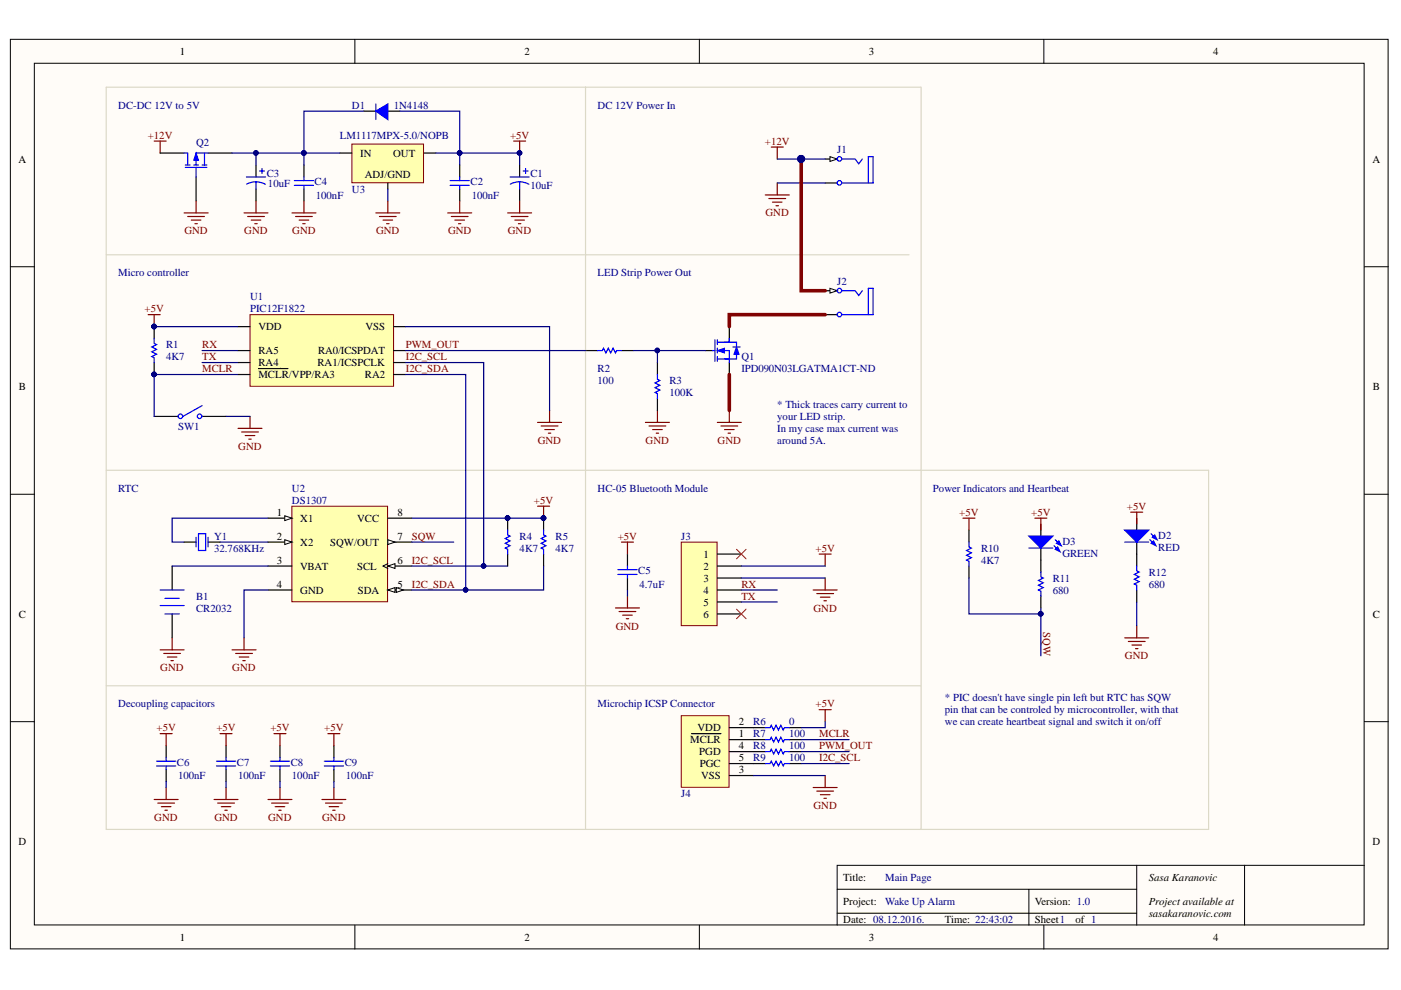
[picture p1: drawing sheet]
<svg xmlns="http://www.w3.org/2000/svg" width="297mm" height="210mm" viewBox="0 0 297 210" stroke-linecap="round" stroke-linejoin="round" font-family="sans-serif">
<g fill="#fffcf8" stroke="#000" stroke-width=".21">
<path d="M2.2 8.3h292.1v192.9h-292.1z"/>
<path d="M7.3 13.4h281.9v182.7h-281.9z"/>
</g>
<g fill="none" stroke="#000" stroke-width=".21">
<path d="M75.2 8.3v5.1M148.3 8.3v5.1M221.3 8.3v5.1M2.2 56.6h5.1M289.3 56.6h5.1M2.2 104.8h5.1M289.3 104.8h5.1M2.2 153h5.1M289.3 153h5.1M75.2 196.2v5M148.3 196.2v5M177.5 188.5h63.5"/>
<path d="M177.5 193.6h63.5M218.1 188.5v7.7M221.3 196.2v5M241 183.5v12.7M263.9 183.5h-86.4v12.7M289.3 183.5h-25.4v12.7"/>
</g>
<path d="M53 66.7h30.4v15.2h-30.4z" fill="#ffffb0" stroke="#800000" stroke-width=".21"/>
<path d="M50.5 69.3h2.5M50.5 79.4h2.5M50.5 74.3h2.5M50.5 76.9h2.5M54.8 78.1h3.3M58.2 78.1h2.8M83.5 69.3h2.5M83.5 79.4h2.5M83.5 74.3h2.5M83.5 76.9h2.5" fill="none" stroke="#000" stroke-width=".25"/>
<path d="M74.6 30.5h15.2v8.2h-15.2z" fill="#ffffb0" stroke="#800000" stroke-width=".21"/>
<g fill="none" stroke="#000" stroke-width=".25">
<path d="M34 32.5h5M41.6 37.5v5.1M44.1 32.5h5.1M54.3 35v2.5M64.4 35v2.5M72.1 32.5h2.5M82.2 38.8v1.3M89.8 32.5h2.6M97.5 35v2.5M110.2 35v2.5M54.3 40.1v2.5M64.4 40.1v2.5"/>
<path d="M97.5 40.1v2.5M110.2 40.1v2.5"/>
</g>
<g fill="none" stroke="#00f" stroke-width=".25">
<path d="M39.3 35.5h4.6M39.3 35h1M39.8 32.5v2.5M41.1 35h1M41.6 35.5v2M42.8 35h1.1M43.4 32.5v2.5M44.1 32.5h-2.5v2.5M52.2 37.5h4.1M54.3 38.5l.8 .1 1.1 .5M54.3 38.5l-1.2 .2-.8 .3M54.3 38.5v1.6"/>
<path d="M55 36.3h1.1M55.5 35.8v1M62.4 38.3h4.1M62.4 39.3h4.1M64.4 37.5v.8M64.4 39.3v.8M95.4 38.3h4.1M95.4 39.3h4.1M97.5 37.5v.8M97.5 39.3v.8M108.1 37.5h4.1M110.2 38.5l.8 .1 1.1 .5"/>
<path d="M110.2 38.5l-1.3 .2-.7 .3M110.2 38.5v1.6M110.9 36.3h1M111.4 35.8v1"/>
</g>
<g fill="none" stroke="#800000" stroke-width=".25">
<path d="M32.7 29.9h2.5M34 29.9v2.6M108.9 29.9h2.5M110.2 29.9v2.6M51.7 45.1h5.1M52.5 45.9h3.6M53.3 46.7h2M54 47.4h.5M54.3 42.6v2.5M61.9 45.1h5.1M62.7 45.9h3.5M63.4 46.7h2.1"/>
<path d="M64.2 47.4h.5M64.4 42.6v2.5M94.9 45.1h5.1M95.7 45.9h3.5M96.5 46.7h2M97.2 47.4h.5M97.5 42.6v2.5M107.6 45.1h5.1M108.4 45.9h3.5M109.2 46.7h2M109.9 47.4h.5M110.2 42.6v2.5"/>
</g>
<circle cx="110.1" cy="32.4" r=".48" fill="#000080" stroke="#000080" stroke-width=".21"/>
<path d="M41.6 32.5l.5 1.5h-1z" fill="#00f"/>
<path d="M41.6 32.5l.5 1.5h-1z" fill="none" stroke="#00f" stroke-width=".21"/>
<path d="M39 32.5h.8M32.7 71.8v1l.5 .3-1 .5 1 .5-1 .5 1 .5-1 .5 .5 .3v1M41.6 113.9v2.1M42.1 113.2h1.5v3.5h-1.5zM44.1 113.9v2.1M34 128.4h5M34 125.1h5M35 126.9h3M35 130.2h3" fill="none" stroke="#00f" stroke-width=".25"/>
<g fill="none" stroke="#800000" stroke-width=".25">
<path d="M164.8 38.8v2.5M39 45.1h5.1M39.8 45.9h3.6M40.6 46.7h2M41.3 47.4h.5M41.6 42.6v2.5M79.7 45.1h5.1M80.4 45.9h3.6M81.2 46.7h2M82 47.4h.5M82.2 42.6v2.5M162.3 41.3h5"/>
<path d="M163 42.1h3.6M163.8 42.9h2M164.5 43.6h.5M31.4 66.7h2.6M32.7 66.7v2.6M114 89.6h5.1M114.7 90.3h3.6M115.5 91.1h2M116.3 91.8h.5M116.5 87v2.6M136.8 89.6h5.1M137.6 90.3h3.6"/>
<path d="M138.4 91.1h2M139.1 91.8h.5M139.4 87v2.6M152.1 89.6h5.1M152.9 90.3h3.5M153.6 91.1h2M154.4 91.8h.5M154.6 87v2.6M114 107.3h2.5M115.3 107.3v2.6M49.2 137.8h5.1M50 138.5h3.5"/>
<path d="M50.7 139.3h2.1M51.7 135.2v2.6M51.5 140.1h.5"/>
</g>
<g fill="#000080" stroke="#000080" stroke-width=".21">
<circle cx="32.7" cy="69.2" r=".48"/>
<circle cx="115.2" cy="109.8" r=".48"/>
<circle cx="32.7" cy="79.4" r=".48"/>
</g>
<path d="M32.7 69.3v2.5M32.7 76.9v2.5M175 61.6h2.5M39 114.9h2.6M44.1 114.9h2.6M36.5 120v5.1M36.5 130.2v5" fill="none" stroke="#000" stroke-width=".25"/>
<path d="M176 61.1l1.5 .5-1.5 .5z" fill="#fffcf8"/>
<path d="M176 61.1l1.5 .5-1.5 .5z" fill="none" stroke="#000" stroke-width=".21"/>
<path d="M175 33.7h2.5M175 66.7h2.5" fill="none" stroke="#000" stroke-width=".25"/>
<g fill="none" stroke="#00f" stroke-width=".25">
<path d="M178.5 61.6h2.8l.8 1.1 .7-1.1M178.5 66.7h6.6v-5.6h-1v5.6"/>
<circle cx="178" cy="66.7" r=".48"/>
<circle cx="178" cy="61.6" r=".48"/>
</g>
<path d="M176 33.2l1.5 .5-1.5 .5z" fill="#fffcf8"/>
<path d="M176 33.2l1.5 .5-1.5 .5z" fill="none" stroke="#000" stroke-width=".21"/>
<path d="M175 38.8h2.5M124.1 74.3h2.6M131.8 74.3h2.5M139.4 76.9v2.5M149.5 74.3h1.6M154.6 69.3v2.5M154.6 76.9v2.5M139.4 84.5v2.5" fill="none" stroke="#000" stroke-width=".25"/>
<g fill="none" stroke="#00f" stroke-width=".25">
<path d="M178.5 33.7h2.8l.8 1 .7-1M178.5 38.8h6.6v-5.6h-1v5.6M126.7 74.3h1l.3-.5 .5 1 .5-1 .5 1 .5-1 .5 1 .2-.5h1.1M139.4 79.4v1l.5 .3-1 .5 1 .5-1 .5 1 .5-1 .5 .5 .3v1M151.1 74.3h.5M151.6 72v4.6M152.1 72.6h2.5M152.1 74.3h2.5v2.6M152.1 76.1h2.5M152.1 72v1.1M152.1 73.8v1M152.1 75.6v1"/>
<circle cx="178" cy="38.8" r=".48"/>
<circle cx="178" cy="33.7" r=".48"/>
</g>
<path d="M163.5 31.2h2.6M164.8 31.2v2.5" fill="none" stroke="#800000" stroke-width=".25"/>
<path d="M152.1 74.3l1.5-.5v1z" fill="#00f"/>
<path d="M152.1 74.3l1.5-.5v1z" fill="none" stroke="#00f" stroke-width=".21"/>
<path d="M154.6 71.8v.8" fill="none" stroke="#00f" stroke-width=".25"/>
<path d="M156.2 73.6l.5 1.5h-1.1z" fill="#00f"/>
<g fill="none" stroke="#00f" stroke-width=".25">
<path d="M153.6 72.6h2.6v1M155.4 73.6h1.5M156.2 73.6l.5 1.5h-1.1zM156.2 75.1v1h-2.6M42.8 86l-4 2.3"/>
<circle cx="38.2" cy="88.3" r=".48"/>
<circle cx="42.3" cy="88.3" r=".48"/>
</g>
<path d="M32.7 88.3h5.1M42.8 88.3h5.1" fill="none" stroke="#000" stroke-width=".25"/>
<path d="M50.5 90.8h5M51.2 91.6h3.6M52 92.4h2M52.8 93.1h.5M53 88.3v2.5" fill="none" stroke="#800000" stroke-width=".25"/>
<path d="M124.1 18.5v157.4M22.5 54h170.2M22.5 99.7h233.7M22.5 145.4h172.8M22.5 175.9v-157.4h172.8v157.4" fill="none" stroke="#dcd9c7" stroke-width=".25"/>
<path d="M61.9 107.3h20.3v20.3h-20.3z" fill="#ffffb0" stroke="#800000" stroke-width=".21"/>
<path d="M56.8 109.9h5.1" fill="none" stroke="#000" stroke-width=".25"/>
<path d="M60.4 109.4l1.5 .5-1.5 .5z" fill="#fffcf8"/>
<path d="M60.4 109.4l1.5 .5-1.5 .5z" fill="none" stroke="#000" stroke-width=".21"/>
<path d="M56.8 114.9h5.1" fill="none" stroke="#000" stroke-width=".25"/>
<path d="M60.4 114.4l1.5 .5-1.5 .5z" fill="#fffcf8"/>
<path d="M60.4 114.4l1.5 .5-1.5 .5z" fill="none" stroke="#000" stroke-width=".21"/>
<path d="M56.8 120h5.1M56.8 125.1h5.1M82.2 125.1h5.1" fill="none" stroke="#000" stroke-width=".25"/>
<path d="M82.2 125.1l1.5-.5v1z" fill="#fffcf8"/>
<path d="M82.2 125.1l1.5-.5v1z" fill="none" stroke="#000" stroke-width=".21"/>
<path d="M84 124.6l1.5 .5-1.5 .5z" fill="#fffcf8"/>
<path d="M82.2 119.5l-1 .5 1 .5M84 124.6l1.5 .5-1.5 .5z" fill="none" stroke="#000" stroke-width=".21"/>
<path d="M82.2 120h5.1" fill="none" stroke="#000" stroke-width=".25"/>
<path d="M82.2 120l1.5-.5v1z" fill="#fffcf8"/>
<path d="M82.2 120l1.5-.5v1z" fill="none" stroke="#000" stroke-width=".21"/>
<path d="M82.2 114.9h5.1" fill="none" stroke="#000" stroke-width=".25"/>
<path d="M82.2 114.4l1.5 .5-1.5 .5z" fill="#fffcf8"/>
<path d="M82.2 114.4l1.5 .5-1.5 .5z" fill="none" stroke="#000" stroke-width=".21"/>
<path d="M82.2 109.9h5.1M107.6 109.9v2.5M107.6 117.5v2.5M115.3 109.9v2.5M115.3 117.5v2.5" fill="none" stroke="#000" stroke-width=".25"/>
<path d="M34 137.8h5M34.7 138.5h3.6M35.5 139.3h2M36.5 135.2v2.6M36.2 140.1h.5" fill="none" stroke="#800000" stroke-width=".25"/>
<g fill="#000080" stroke="#000080" stroke-width=".21">
<circle cx="107.6" cy="109.8" r=".48"/>
<circle cx="115.2" cy="109.8" r=".48"/>
</g>
<path d="M107.6 112.4v1l.5 .3-1 .5 1 .5-1 .5 1 .5-1 .5 .5 .3v1M115.3 112.4v1l.5 .3-1.1 .5 1.1 .5-1.1 .5 1.1 .5-1.1 .5 .6 .3v1" fill="none" stroke="#00f" stroke-width=".25"/>
<path d="M144.4 114.9h7.6v17.8h-7.6z" fill="#ffffb0" stroke="#800000" stroke-width=".21"/>
<path d="M152.1 117.5h5.1M152.1 120h5.1M152.1 122.6h5.1M152.1 125.1h5.1M152.1 127.6h5.1M152.1 130.2h5.1" fill="none" stroke="#000" stroke-width=".25"/>
<path d="M156.2 116.5l2 2M158.2 116.5l-2 2M156.2 129.2l2 2M158.2 129.2l-2 2" fill="none" stroke="#f00" stroke-width=".21"/>
<path d="M173.7 117.5h2.5M175 117.5v2.5M172.4 125.1h5.1M173.2 125.9h3.5M173.9 126.6h2.1M174.7 127.4h.5M175 122.6v2.5" fill="none" stroke="#800000" stroke-width=".25"/>
<path d="M22.5 175.9h233.7" fill="none" stroke="#dcd9c7" stroke-width=".25"/>
<path d="M144.4 151.7h10.2v15.2h-10.2z" fill="#ffffb0" stroke="#800000" stroke-width=".21"/>
<g fill="none" stroke="#000" stroke-width=".25">
<path d="M133 117.5v2.5M205.4 112.4v2.5M220.7 111.1v2.6M220.7 116.2v2.5M133 122.6v2.5M205.4 120v2.6M35.2 158.1v2.5M47.9 158.1v2.5M59.4 158.1v2.5M70.8 158.1v2.5M146.6 155.6h3.4M150 155.6h2.9"/>
<path d="M154.6 156.8h7.7M154.6 154.3h7.7M154.6 159.4h7.7M167.3 156.8h2.6M167.3 154.3h2.6M167.3 159.4h2.6M35.2 163.2v2.5M47.9 163.2v2.5M59.4 163.2v2.5M70.8 163.2v2.5M154.6 164.4h5.1M154.6 161.9h7.7"/>
<path d="M167.3 161.9h2.6"/>
</g>
<g fill="none" stroke="#800000" stroke-width=".25">
<path d="M131.8 114.9h2.5M133 114.9v2.6M204.2 109.9h2.5M205.4 109.9v2.5M130.5 128.9h5.1M131.3 129.7h3.5M132 130.4h2.1M132.8 131.2h.5M133 126.4v2.5M34 155.6h2.5M35.2 155.6v2.5M46.7 155.6h2.5"/>
<path d="M47.9 155.6v2.5M58.1 155.6h2.5M59.4 155.6v2.5M69.5 155.6h2.6M70.8 155.6v2.5M173.7 150.5h2.5M175 150.5v2.5M32.7 169.5h5.1M33.4 170.3h3.6M34.2 171h2M35 171.8h.5M35.2 167v2.5"/>
<path d="M45.4 169.5h5.1M46.1 170.3h3.6M46.9 171h2M47.7 171.8h.5M47.9 167v2.5M56.8 169.5h5.1M57.6 170.3h3.5M58.3 171h2.1M59.1 171.8h.5M59.4 167v2.5M68.3 169.5h5M69 170.3h3.6"/>
<path d="M69.8 171h2M70.5 171.8h.5M70.8 167v2.5M172.4 167h5.1M173.2 167.7h3.5M173.9 168.5h2.1M174.7 169.3h.5M175 164.4v2.6"/>
</g>
<g fill="none" stroke="#00f" stroke-width=".25">
<path d="M205.4 114.9v1.1l.5 .2-1 .5 1 .5-1 .5 1 .5-1 .5 .5 .3v1M131 120.8h4.1M131 121.8h4.1M133 120v.8M133 121.8v.8M162.3 154.3h1l.2-.5 .5 1 .5-1 .5 1 .6-1 .5 1 .2-.5h1M162.3 156.8h1l.2-.5 .5 1 .5-1 .5 1 .6-1 .5 1 .2-.5h1M162.3 159.4h1l.2-.5 .5 1 .5-1 .5 1 .6-1 .5 1 .2-.5h1M33.2 161.4h4.1M33.2 162.4h4.1M35.2 160.6v.8M35.2 162.4v.8"/>
<path d="M45.9 161.4h4.1M45.9 162.4h4.1M47.9 160.6v.8M47.9 162.4v.8M57.3 161.4h4.1M57.3 162.4h4.1M59.4 160.6v.8M59.4 162.4v.8M68.8 161.4h4M68.8 162.4h4M70.8 160.6v.8M70.8 162.4v.8"/>
<path d="M162.3 161.9h1l.2-.5 .5 1 .5-1 .5 1 .6-1 .5 1 .2-.5h1"/>
</g>
<g fill="none" stroke="#000080" stroke-width=".25">
<path d="M49.2 32.5h15.2M54.3 32.5v2.5M72.1 32.5h-7.7v2.5M92.4 32.5h17.8v2.5M97.5 32.5v2.5M164.8 33.7h10.2M164.8 38.8h10.2M82.2 40.1v2.5M32.7 69.3h17.8M42.8 76.9h7.7M42.8 74.3h7.7M50.5 79.4h-17.8v8.9"/>
<path d="M86 69.3h30.5v17.7M86 79.4h12.7v45.7M86 76.9h16.5v43.1M86 74.3h38.1M134.3 74.3h15.2M139.4 74.3v2.6M47.9 88.3h5.1M46.7 114.9h10.1M56.8 109.9h-20.3v5h2.5M87.3 109.9h28M87.3 114.9h8.9M36.5 120h20.3"/>
<path d="M56.8 125.1h-5.1v10.1M87.3 120h20.3M115.3 120v5.1h-28M133 125.1v1.3M157.2 120h17.8M157.2 127.6h7.6M157.2 125.1h7.6M157.2 122.6h17.8M169.9 159.4h10.1M169.9 156.8h10.1M175 153v1.3h-5.1M35.2 165.7v1.3"/>
<path d="M47.9 165.7v1.3M59.4 165.7v1.3M70.8 165.7v1.3M159.7 164.4h15.3M169.9 161.9h10.1"/>
</g>
<g fill="#000080" stroke="#000080" stroke-width=".21">
<circle cx="64.4" cy="32.4" r=".48"/>
<circle cx="54.3" cy="32.4" r=".48"/>
<circle cx="32.7" cy="69.2" r=".48"/>
<circle cx="115.2" cy="109.8" r=".48"/>
<circle cx="107.6" cy="109.8" r=".48"/>
<circle cx="169.8" cy="33.7" r=".74"/>
<circle cx="139.4" cy="74.3" r=".48"/>
<circle cx="32.7" cy="79.4" r=".48"/>
<circle cx="98.7" cy="125.1" r=".48"/>
<circle cx="102.5" cy="120" r=".48"/>
<circle cx="97.4" cy="32.4" r=".48"/>
<circle cx="110.1" cy="32.4" r=".48"/>
</g>
<path d="M169.9 33.7v27.9h5.1M154.6 79.4v7.6M175 66.7h-20.4v2.6" fill="none" stroke="#800000" stroke-width=".76"/>
<path d="M218.1 113.7h5.1l-2.5 2.5z" fill="#00f"/>
<path d="M218.1 113.7h5.1l-2.5 2.5zM223.7 114.4l.5 .5" fill="none" stroke="#00f" stroke-width=".25"/>
<path d="M224 115.2l.5-.5 .5 1z" fill="#00f"/>
<path d="M218.1 116.2h5.1M223.5 115.7l.5 .5M224 115.2l.5-.5 .5 1z" fill="none" stroke="#00f" stroke-width=".25"/>
<path d="M223.7 116.5l.5-.5 .5 1z" fill="#00f"/>
<path d="M223.7 116.5l.5-.5 .5 1zM220.7 121.3v1l.5 .3-1 .5 1 .5-1 .5 1 .5-1 .5 .5 .2v1.1" fill="none" stroke="#00f" stroke-width=".25"/>
<path d="M220.7 118.7v2.6M241 109.9v2.5M241 114.9v2.6M220.7 126.4v2.5" fill="none" stroke="#000" stroke-width=".25"/>
<path d="M219.4 109.9h2.6M220.7 109.9v2.5" fill="none" stroke="#800000" stroke-width=".25"/>
<path d="M238.5 112.4h5l-2.5 2.5z" fill="#00f"/>
<path d="M238.5 112.4h5l-2.5 2.5zM244.1 113.2l.5 .5" fill="none" stroke="#00f" stroke-width=".25"/>
<path d="M244.3 113.9l.5-.5 .5 1z" fill="#00f"/>
<path d="M238.5 114.9h5M243.8 114.4l.5 .5M244.3 113.9l.5-.5 .5 1z" fill="none" stroke="#00f" stroke-width=".25"/>
<path d="M244.1 115.2l.5-.5 .5 1z" fill="#00f"/>
<path d="M244.1 115.2l.5-.5 .5 1zM241 120v1l.5 .3-1 .5 1 .5-1 .5 1 .5-1 .5 .5 .3v1" fill="none" stroke="#00f" stroke-width=".25"/>
<path d="M77.1 23.6h2.6M82.2 23.6h2.6M241 117.5v2.5M241 125.1v2.5" fill="none" stroke="#000" stroke-width=".25"/>
<path d="M239.7 108.6h2.6M241 108.6v2.5M238.5 135.2h5M239.2 136h3.6M240 136.8h2M240.8 137.5h.5M241 132.7v2.5" fill="none" stroke="#800000" stroke-width=".25"/>
<path d="M205.4 122.6v7.6h15.3v-1.3M220.7 130.2v8.9M241 127.6v5.1" fill="none" stroke="#000080" stroke-width=".25"/>
<circle cx="220.7" cy="130.1" r=".49" fill="#000080" stroke="#000080" stroke-width=".21"/>
<path d="M256.2 99.7v76.2" fill="none" stroke="#dcd9c7" stroke-width=".25"/>
<path d="M79.7 23.6l2.5-1.6v3.3z" fill="#00f"/>
<path d="M79.7 23.6l2.5-1.6v3.3zM79.7 22v3.3" fill="none" stroke="#00f" stroke-width=".25"/>
<path d="M77.1 23.6h-12.7v8.9M84.8 23.6h12.7v8.9" fill="none" stroke="#000080" stroke-width=".25"/>
<g fill="#000080" stroke="#000080" stroke-width=".21">
<circle cx="97.4" cy="32.4" r=".48"/>
<circle cx="64.4" cy="32.4" r=".48"/>
</g>
<g font-size="2.3">
<text x="38.1" y="11.6">1</text>
<text x="111.2" y="11.6">2</text>
<text x="184.2" y="11.6">3</text>
<text x="257.2" y="11.6">4</text>
<text x="3.9" y="34.5">A</text>
<text x="76.4" y="33.2">IN</text>
<text x="83.4" y="33.2">OUT</text>
<text x="291" y="34.5">A</text>
<text x="77.3" y="37.8">ADJ/GND</text>
<text x="54.8" y="70">VDD</text>
<text x="77.5" y="70">VSS</text>
<text x="54.8" y="75.1">RA5</text>
<text x="54.8" y="77.7">RA4</text>
<text x="67.3" y="77.7">RA1/ICSPCLK</text>
<text x="67.4" y="75.1">RA0/ICSPDAT</text>
<text x="4" y="82.7">B</text>
<text x="54.8" y="80.2">MCLR/VPP/RA3</text>
<text x="77.4" y="80.2">RA2</text>
<text x="291.1" y="82.7">B</text>
<text x="58.7" y="109.4">1</text>
<text x="63.7" y="110.6">X1</text>
<text x="75.7" y="110.6">VCC</text>
<text x="84.3" y="109.4">8</text>
<text x="58.7" y="114.4">2</text>
<text x="58.7" y="119.5">3</text>
<text x="63.7" y="115.7">X2</text>
<text x="70" y="115.7">SQW/OUT</text>
<text x="84.3" y="119.5">6</text>
<text x="84.3" y="114.4">7</text>
<text x="149.1" y="118.2">1</text>
<text x="58.7" y="124.6">4</text>
<text x="63.7" y="120.8">VBAT</text>
<text x="63.7" y="125.8">GND</text>
<text x="75.7" y="120.8">SCL</text>
<text x="75.8" y="125.8">SDA</text>
<text x="84.3" y="124.6">5</text>
<text x="149.1" y="120.8">2</text>
<text x="149.1" y="123.3">3</text>
<text x="149.1" y="125.8">4</text>
<text x="4" y="131">C</text>
<text x="149.1" y="128.4">5</text>
<text x="149.1" y="131">6</text>
<text x="291.1" y="131">C</text>
<text x="147.9" y="155.1">VDD</text>
<text x="156.7" y="153.8">2</text>
<text x="146.4" y="157.6">MCLR</text>
<text x="148.3" y="160.1">PGD</text>
<text x="156.7" y="156.3">1</text>
<text x="156.7" y="161.4">5</text>
<text x="156.7" y="158.9">4</text>
<text x="148.4" y="162.7">PGC</text>
<text x="148.6" y="165.2">VSS</text>
<text x="156.7" y="163.9">3</text>
<text x="3.9" y="179.1">D</text>
<text x="291" y="179.1">D</text>
<text x="178.8" y="186.8">Title:</text>
<text x="178.8" y="191.9">Project:</text>
<text x="219.4" y="191.9">Version: 1.0</text>
<text x="243.5" y="186.8">Sasa Karanovic</text>
<text x="243.5" y="191.9">Project available at</text>
<text x="178.8" y="195.7">Date: 08.12.2016.</text>
<text x="200.3" y="195.7">Time: 22:43:02</text>
<text x="219.4" y="195.7">Sheet1</text>
<text x="228" y="195.7">of 1</text>
<text x="243.5" y="194.4">sasakaranovic.com</text>
<text x="38.1" y="199.5">1</text>
<text x="111.2" y="199.5">2</text>
<text x="184.2" y="199.5">3</text>
<text x="257.2" y="199.5">4</text>
</g>
<g font-size="2.3" fill="#000080">
<text x="25.1" y="23.1">DC-DC 12V to 5V</text>
<text x="74.6" y="23.1">D1</text>
<text x="83.5" y="23.1">1N4148</text>
<text x="126.7" y="23.1">DC 12V Power In</text>
<text x="72.1" y="29.4">LM1117MPX-5.0/NOPB</text>
<text x="41.6" y="30.9">Q2</text>
<text x="177.5" y="32.5">J1</text>
<text x="56.6" y="37.5">C3</text>
<text x="56.8" y="39.6">10uF</text>
<text x="66.7" y="39.3">C4</text>
<text x="74.6" y="40.8">U3</text>
<text x="99.8" y="39.3">C2</text>
<text x="112.5" y="40.1">10uF</text>
<text x="112.5" y="37.5">C1</text>
<text x="67" y="42.1">100nF</text>
<text x="100" y="42.1">100nF</text>
<text x="25.1" y="58.6">Micro controller</text>
<text x="126.7" y="58.6">LED Strip Power Out</text>
<text x="53" y="63.7">U1</text>
<text x="177.5" y="60.4">J2</text>
<text x="53" y="66.2">PIC12F1822</text>
<text x="35.2" y="76.4">4K7</text>
<text x="35.2" y="73.8">R1</text>
<text x="157.2" y="76.4">Q1</text>
<text x="126.7" y="81.5">100</text>
<text x="126.7" y="78.9">R2</text>
<text x="141.9" y="84">100K</text>
<text x="141.9" y="81.5">R3</text>
<text x="157.2" y="78.9">IPD090N03LGATMA1CT-ND</text>
<text x="164.8" y="86.5">* Thick traces carry current to</text>
<text x="164.8" y="89.1">your LED strip.</text>
<text x="37.8" y="91.1">SW1</text>
<text x="164.8" y="91.6">In my case max current was</text>
<text x="164.8" y="94.1">around 5A.</text>
<text x="25.1" y="104.3">RTC</text>
<text x="61.9" y="104.3">U2</text>
<text x="61.9" y="106.8">DS1307</text>
<text x="126.7" y="104.3">HC-05 Bluetooth Module</text>
<text x="197.8" y="104.3">Power Indicators and Heartbeat</text>
<text x="45.4" y="114.4">Y1</text>
<text x="45.4" y="117">32.768KHz</text>
<text x="110.2" y="117">4K7</text>
<text x="110.2" y="114.4">R4</text>
<text x="117.8" y="117">4K7</text>
<text x="117.8" y="114.4">R5</text>
<text x="144.5" y="114.4">J3</text>
<text x="208" y="119.5">4K7</text>
<text x="208" y="117">R10</text>
<text x="225.2" y="115.5">D3</text>
<text x="225.2" y="118">GREEN</text>
<text x="245.6" y="114.2">D2</text>
<text x="245.6" y="116.7">RED</text>
<text x="135.3" y="121.8">C5</text>
<text x="135.6" y="124.6">4.7uF</text>
<text x="223.2" y="125.8">680</text>
<text x="223.2" y="123.3">R11</text>
<text x="243.5" y="124.6">680</text>
<text x="243.5" y="122">R12</text>
<text x="41.6" y="127.1">B1</text>
<text x="41.6" y="129.7">CR2032</text>
<text x="25.1" y="150">Decoupling capacitors</text>
<text x="126.7" y="150">Microchip ICSP Connector</text>
<text x="200.3" y="148.7">* PIC doesn't have single pin left but RTC has SQW</text>
<text x="159.7" y="153.8">R6</text>
<text x="167.3" y="153.8">0</text>
<text x="200.3" y="151.2">pin that can be controled by microcontroller, with that</text>
<text x="200.3" y="153.8">we can create heartbeat signal and switch it on/off</text>
<text x="159.7" y="156.3">R7</text>
<text x="159.7" y="158.9">R8</text>
<text x="159.7" y="161.4">R9</text>
<text x="167.3" y="156.3">100</text>
<text x="167.3" y="158.9">100</text>
<text x="167.3" y="161.4">100</text>
<text x="37.5" y="162.4">C6</text>
<text x="37.8" y="165.2">100nF</text>
<text x="50.2" y="162.4">C7</text>
<text x="50.5" y="165.2">100nF</text>
<text x="61.6" y="162.4">C8</text>
<text x="61.9" y="165.2">100nF</text>
<text x="73.1" y="162.4">C9</text>
<text x="73.3" y="165.2">100nF</text>
<text x="144.5" y="169">J4</text>
<text x="187.7" y="186.8">Main Page</text>
<text x="187.7" y="191.9">Wake Up Alarm</text>
</g>
<g font-size="2.3" fill="#800000">
<text x="31.3" y="29.4">+12V</text>
<text x="108.1" y="29.4">+5V</text>
<text x="162.2" y="30.7">+12V</text>
<text x="162.3" y="45.9">GND</text>
<text x="39.1" y="49.7">GND</text>
<text x="51.8" y="49.7">GND</text>
<text x="62" y="49.7">GND</text>
<text x="79.7" y="49.7">GND</text>
<text x="95" y="49.7">GND</text>
<text x="107.7" y="49.7">GND</text>
<text x="30.6" y="66.2">+5V</text>
<text x="42.9" y="76.4">TX</text>
<text x="42.9" y="73.8">RX</text>
<text x="86" y="76.4">I2C_SCL</text>
<text x="86" y="73.8">PWM_OUT</text>
<text x="42.9" y="78.9">MCLR</text>
<text x="86" y="78.9">I2C_SDA</text>
<text x="50.5" y="95.4">GND</text>
<text x="114" y="94.1">GND</text>
<text x="136.9" y="94.1">GND</text>
<text x="152.1" y="94.1">GND</text>
<text x="113.2" y="106.8">+5V</text>
<text x="203.4" y="109.4">+5V</text>
<text x="218.6" y="109.4">+5V</text>
<text x="238.9" y="108.1">+5V</text>
<text x="87.3" y="119.5">I2C_SCL</text>
<text x="87.3" y="114.4">SQW</text>
<text x="131" y="114.4">+5V</text>
<text x="172.9" y="117">+5V</text>
<text x="87.3" y="124.6">I2C_SDA</text>
<text x="157.2" y="124.6">RX</text>
<text x="157.2" y="127.1">TX</text>
<text x="172.5" y="129.7">GND</text>
<text x="130.5" y="133.5">GND</text>
<text x="221.2" y="134" transform="rotate(90 221.2 134)">SQW</text>
<text x="34" y="142.4">GND</text>
<text x="49.3" y="142.4">GND</text>
<text x="238.5" y="139.8">GND</text>
<text x="172.9" y="150">+5V</text>
<text x="33.2" y="155.1">+5V</text>
<text x="45.9" y="155.1">+5V</text>
<text x="57.3" y="155.1">+5V</text>
<text x="68.7" y="155.1">+5V</text>
<text x="173.7" y="156.3">MCLR</text>
<text x="173.7" y="158.9">PWM_OUT</text>
<text x="173.7" y="161.4">I2C_SCL</text>
<text x="172.5" y="171.5">GND</text>
<text x="32.7" y="174.1">GND</text>
<text x="45.4" y="174.1">GND</text>
<text x="56.9" y="174.1">GND</text>
<text x="68.3" y="174.1">GND</text>
</g>
</svg>
